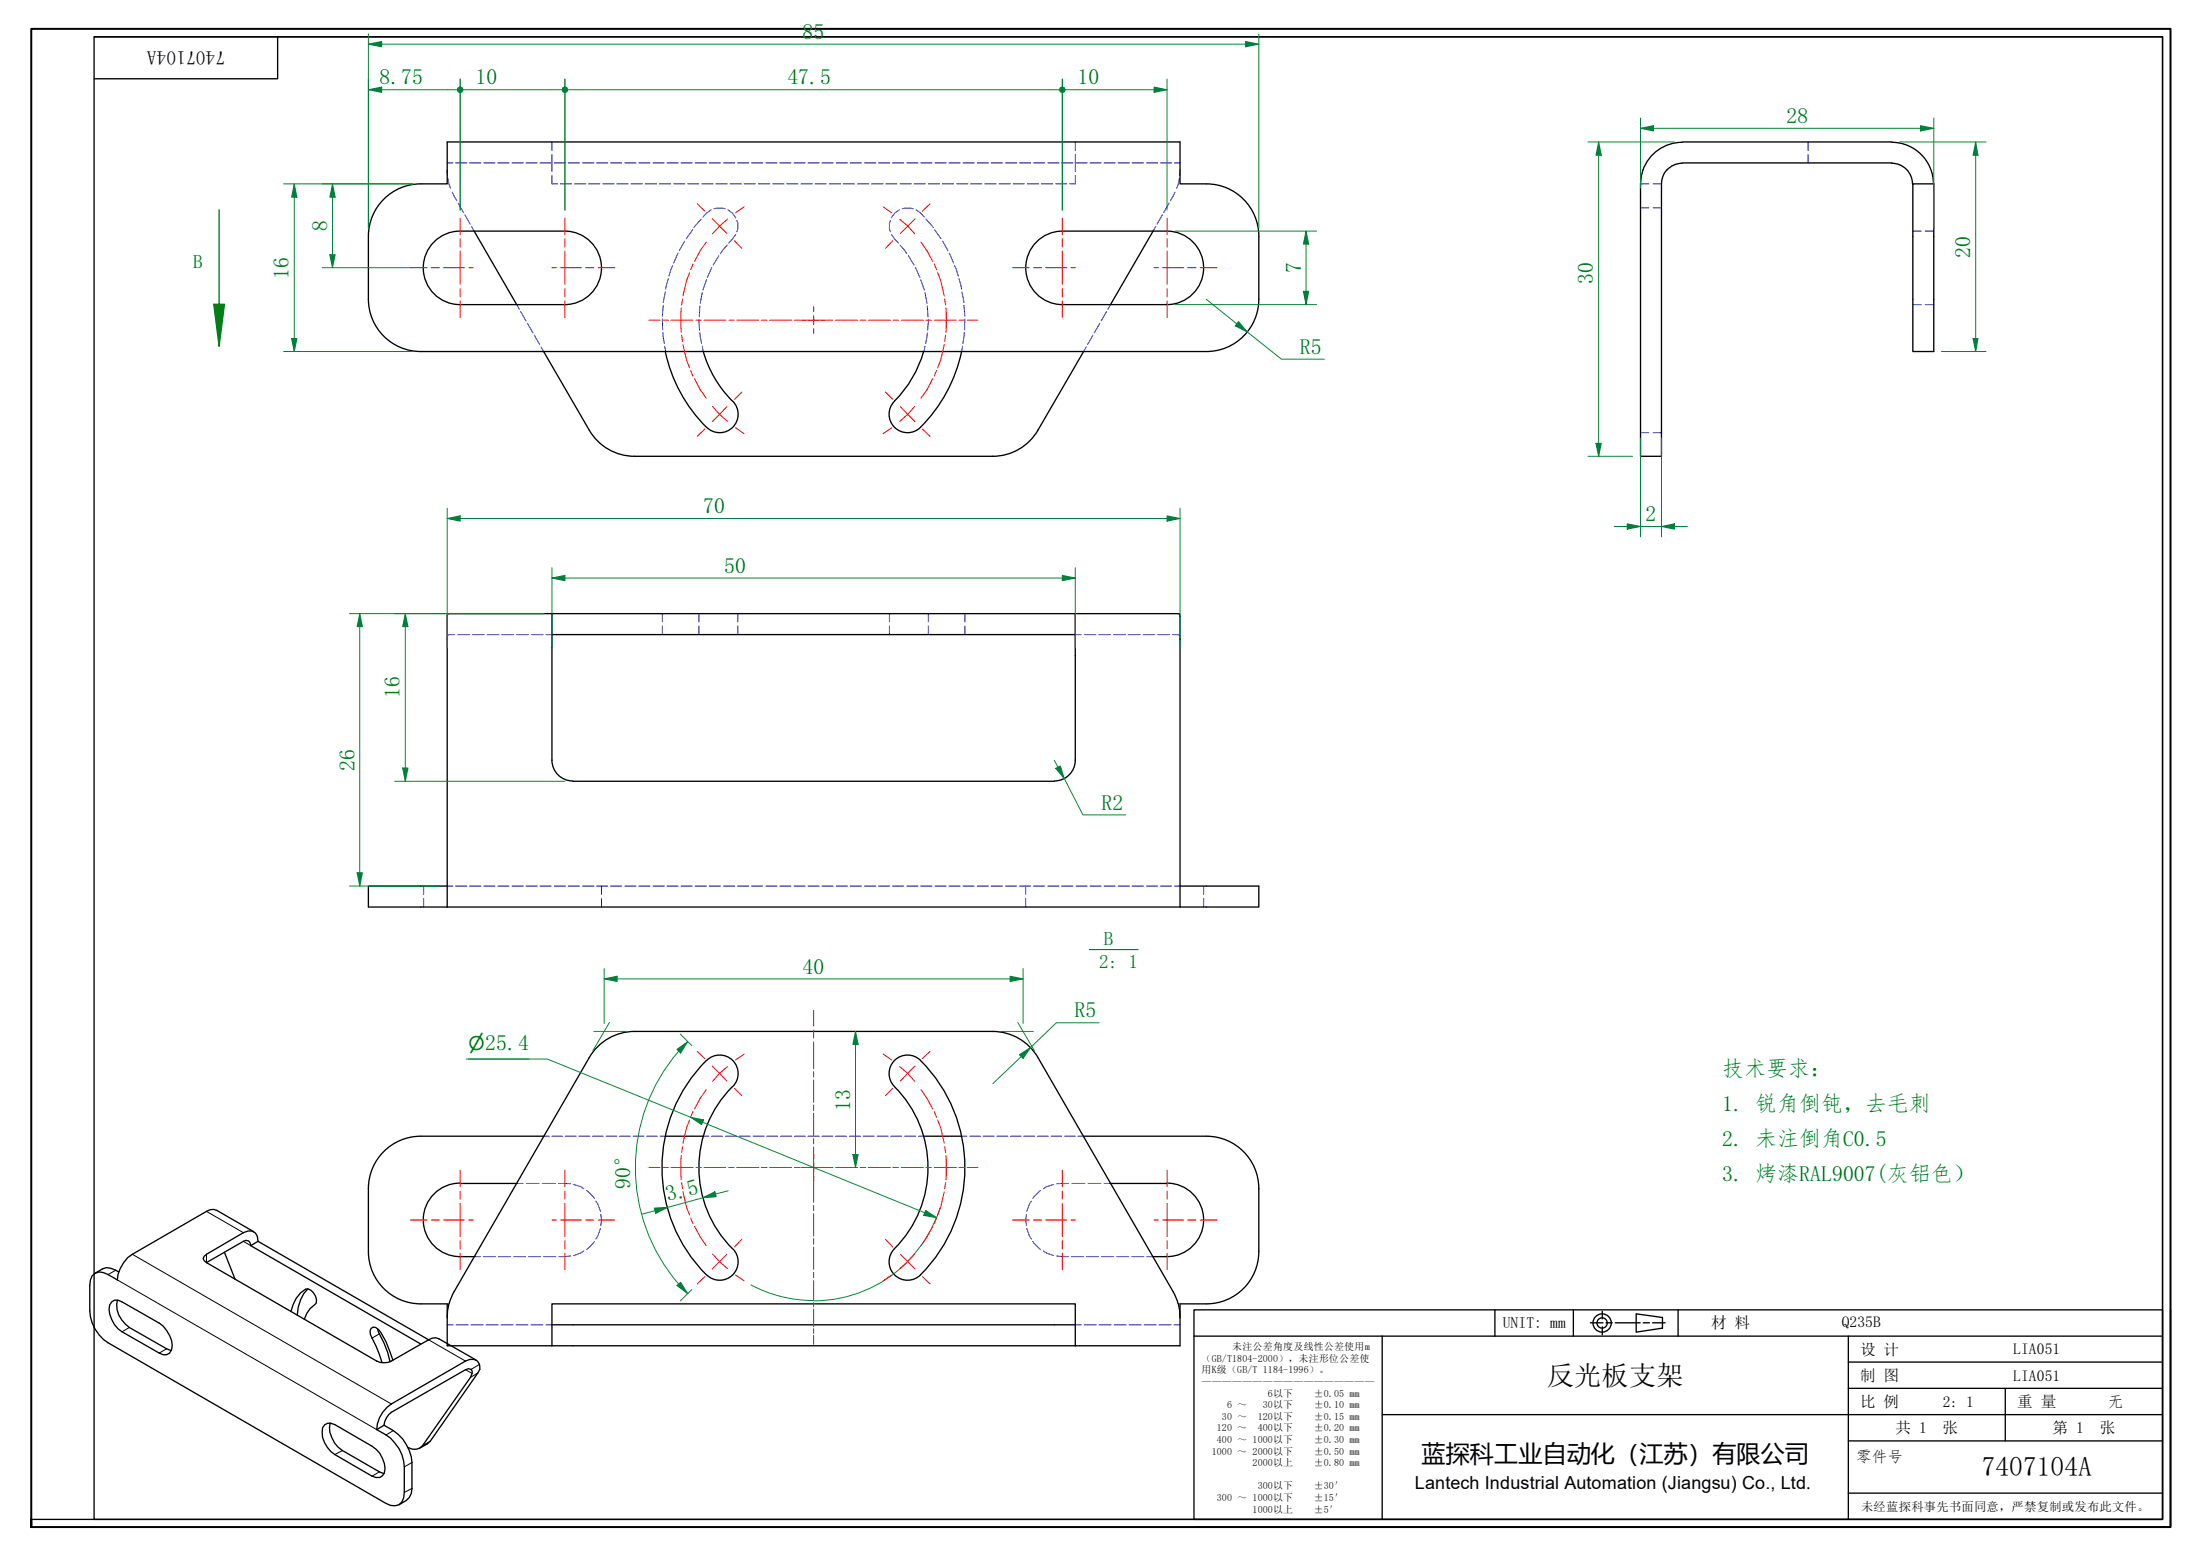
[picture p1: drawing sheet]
<svg xmlns="http://www.w3.org/2000/svg" width="420mm" height="297mm" viewBox="0 0 420 297" stroke-linecap="round" stroke-linejoin="round" font-family="sans-serif">
<g fill="none" stroke="#00f" stroke-width=".19">
<path d="M85.4 32.4l.1 1.1M85.4 31.1h1.1M85.5 34.1l.5 1.8M86.4 36.7l.8 1.6M87 31.1h2.2M87.5 38.8l1 1.8M89.7 31.1h2.1M92.4 31.1h2.2M95.1 31.1h2.1M97.8 31.1h2.1M100.5 31.1h2.1M103.1 31.1h2.2"/>
<path d="M105.4 27.1v1.7M105.4 29.5v3.3M105.4 33.5v1.6h1.1M105.9 31.1h2.1M107 35.1h2.2M108.5 31.1h2.2M109.7 35.1h2.2M111.3 31.1h2.1M112.4 35.1h2.2M113.9 31.1h2.2M115.1 35.1h2.2M116.6 31.1h2.1"/>
<path d="M117.8 35.1h2.2M119.3 31.1h2.2M120.5 35.1h2.2M122 31.1h2.1M123.2 35.1h2.2M124.7 31.1h2.2M125.9 35.1h2.2M127.4 31.1h2.1M128.7 35.1h2.1M130 31.1h2.2M131.3 35.1h2.2M132.8 31.1h2.1"/>
<path d="M134 35.1h2.2M135.4 31.1h2.2M136.3 39.9l.6-.2 1.6 .2M136.7 35.1h2.2M138.2 31.1h2.1M139.4 35.1h2.2M140.8 31.1h2.2M142.1 35.1h2.2M143.5 31.1h2.2M144.8 35.1h2.2M146.2 31.1h2.2M147.6 35.1h2.1"/>
<path d="M148.9 31.1h2.2M150.2 35.1h2.2M151.6 31.1h2.2M153 35.1h2.1M154.3 31.1h2.2M155.6 35.1h2.2M157 31.1h2.1M158.4 35.1h2.1M159.7 31.1h2.2M161 35.1h2.2M162.4 31.1h2.1M163.8 35.1h2.1"/>
<path d="M165.1 31.1h2.2M166.4 35.1h2.3M167.8 31.1h2.1M169.2 35.1h2.1M170.4 31.1h2.2M171.9 35.1h2.2M172.3 39.9l.5-.2 1.6 .2M173.2 31.1h2.1M174.6 35.1h2.1M175.8 31.1h2.2M177.3 35.1h2.2M178.6 31.1h2.1"/>
<path d="M180 35.1h2.1M181.2 31.1h2.2M182.7 35.1h2.1M183.9 31.1h2.2M185.4 35.1h2.1M186.6 31.1h2.2M188.1 35.1h2.1M189.3 31.1h2.2M190.8 35.1h2.2M192 31.1h2.2M193.5 35.1h2.1M194.7 31.1h2.1"/>
<path d="M196.2 35.1h2.2M197.4 31.1h2.1M198.9 35.1h2.1M200.1 31.1h2.1M201.6 35.1h2.2M202.8 31.1h2.1M205.4 27.1v1.7M205.4 29.5v3.3M205.4 33.5v1.6h-1.1M205.5 31.1h2.1M208.2 31.1h2.1M210.8 31.1h2.2"/>
<path d="M213.6 31.1h2.1M216.2 31.1h2.2M218.9 31.1h2.2M221.6 31.1h2.2M223.3 38.8l-1.1 1.8M224.3 31.1h1.1M224.4 36.7l-.9 1.6M225.2 34.1l-.5 1.8M225.4 32.4l-.1 1.1M313.3 35.1h1.6M313.3 39.7h1.6M315.7 35.1h1.6"/>
<path d="M315.7 39.7h1.6M345.3 27.1v1.7M345.3 29.5v1.6M88.8 41l1 1.8M90 43.2l.6 .9M98.7 58.2l.5 .8M99.4 59.5l1.1 1.8M126.7 58.3l-.2 2.1M127.1 55.7l-.4 2.1M127.6 53.2l-.5 2M128.5 50.7l-.7 2M129.5 48.3l-.8 1.9"/>
<path d="M130.7 46l-1 1.9M132.3 43.9l-1.2 1.7M133.7 58.4l-.2 2.1M133.9 41.8l-1.4 1.6M134.1 55.9l-.4 2M134.9 53.4l-.7 2M135.8 40.1l-.9 .6-.7 .8M136 51l-.9 1.9M137.3 48.8l-1.1 1.8M138.9 46.8l-1.3 1.6M139 40.1l.9 .6 .6 .9M140.5 44.8l-1.3 1.6"/>
<path d="M140.7 42.1l.2 .5v1.1l-.2 .5M170.1 42.1l-.2 .5v1.1l.2 .5M170.2 44.8l1.4 1.6M171.8 40.1l-.9 .6-.7 .9M171.9 46.8l1.3 1.6M173.5 48.8l1.1 1.8M174.8 51l.9 1.9M174.9 40.1l.9 .6 .7 .8M175.8 53.4l.7 2M176.7 55.9l.3 2M176.8 41.8l1.4 1.6M177.1 58.4l.1 2.1"/>
<path d="M178.5 43.9l1.2 1.7M180 46l1 1.9M181.3 48.3l.8 1.9M182.3 50.7l.7 2M183.1 53.2l.5 2M183.7 55.7l.4 2.1M184.1 58.3l.2 2.1M211.3 59.5l-1 1.8M212.1 58.2l-.5 .8M220.7 43.2l-.5 .9M222 41l-1 1.8M365.3 44.1h1.6"/>
<path d="M365.3 58.2h1.6M367.7 44.1h1.6M367.7 58.2h1.6M100.7 61.7l1.1 1.8M102 64l1.1 1.8M103.3 66.2l.5 .9M126.5 60.9l.1 2.1M126.6 63.5l.3 2.1M126.9 66.1l.2 1M133.5 61l.1 2M133.7 63.5l.3 2.1M134.1 66.1l.2 1"/>
<path d="M176.7 66.1l-.2 1M177.1 63.5l-.3 2.1M177.3 61l-.1 2M183.8 66.1l-.2 1M184.1 63.5l-.2 2.1M184.3 60.9l-.1 2.1M207.5 66.2l-.6 .9M208.7 64l-1 1.8M210.1 61.7l-1.1 1.8M313.3 82.6h1.6M315.7 82.6h1.6M126.5 117.1v1.6"/>
<path d="M126.5 119.5v1.6M133.5 117.1v1.6M133.5 119.5v1.6M140.9 117.1v1.6M140.9 119.5v1.6M169.9 117.1v1.6M169.9 119.5v1.6M177.3 117.1v1.6M177.3 119.5v1.6M184.3 117.1v1.6M184.3 119.5v1.6M85.4 121.8v.4"/>
<path d="M86.9 121.1h-1.2l-.2 .3M87.4 121.1h2.3M90.2 121.1h2.3M93 121.1h2.3M95.8 121.1h2.3M98.7 121.1h2.2M101.5 121.1h2.2M104.3 121.1h1.1M205.4 121.1h1.1M207.1 121.1h2.2M209.9 121.1h2.2M212.7 121.1h2.2"/>
<path d="M215.5 121.1h2.2M218.3 121.1h2.2M221.1 121.1h2.2M223.9 121.1h1.1l.3 .3M225.4 121.8v.4M80.9 169.1v1.6M80.9 171.5v1.7M85.4 169.1h1.1M87 169.1h2.2M89.7 169.1h2.1M92.4 169.1h2.2M95.1 169.1h2.1"/>
<path d="M97.8 169.1h2.1M100.5 169.1h2.1M103.1 169.1h2.2M105.9 169.1h2.1M108.5 169.1h2.2M111.3 169.1h2.1M113.9 169.1h2.2M114.9 169.1v1.6M114.9 171.5v1.7M116.6 169.1h2.1M119.3 169.1h2.2M122 169.1h2.1"/>
<path d="M124.7 169.1h2.2M127.4 169.1h2.1M130 169.1h2.2M132.8 169.1h2.1M135.4 169.1h2.2M138.2 169.1h2.1M140.8 169.1h2.2M143.5 169.1h2.2M146.2 169.1h2.2M148.9 169.1h2.2M151.6 169.1h2.2M154.3 169.1h2.2"/>
<path d="M157 169.1h2.1M159.7 169.1h2.2M162.4 169.1h2.1M165.1 169.1h2.2M167.8 169.1h2.1M170.4 169.1h2.2M173.2 169.1h2.1M175.8 169.1h2.2M178.6 169.1h2.1M181.2 169.1h2.2M183.9 169.1h2.2M186.6 169.1h2.2"/>
<path d="M189.3 169.1h2.2M192 169.1h2.2M194.7 169.1h2.1M195.9 169.1v1.6M195.9 171.5v1.7M197.4 169.1h2.1M200.1 169.1h2.1M202.8 169.1h2.1M205.5 169.1h2.1M208.2 169.1h2.1M210.8 169.1h2.2M213.6 169.1h2.1"/>
<path d="M216.2 169.1h2.2M218.9 169.1h2.2M221.6 169.1h2.2M224.3 169.1h1.1M229.9 169.1v1.6M229.9 171.5v1.7M103.8 216.9h1.1M105.4 216.9h2M107.9 216.9h2.1M110.6 216.9h2M113.2 216.9h2M115.8 216.9h2"/>
<path d="M118.3 216.9h2.1M120.9 216.9h2.1M123.5 216.9h2M126 216.9h1.1M134.3 216.9h1.1M135.9 216.9h2.1M138.6 216.9h2.1M141.2 216.9h2.1M143.8 216.9h2.1M146.4 216.9h2.1M149 216.9h2.2M151.7 216.9h2.1"/>
<path d="M154.3 216.9h2.2M157 216.9h2.1M159.6 216.9h2.1M162.2 216.9h2.1M164.8 216.9h2.1M167.5 216.9h2.1M170.1 216.9h2.1M172.8 216.9h2.1M175.4 216.9h1.1M183.6 216.9h1.1M185.2 216.9h2.1M187.8 216.9h2.1"/>
<path d="M190.4 216.9h2.1M193 216.9h2M195.5 216.9h2.1M198.1 216.9h2.1M200.7 216.9h2.1M203.3 216.9h2.1M205.9 216.9h1M90.6 239.9h1.2M92.3 239.9h2.3M95.2 239.9h2.3M98.1 239.9h2.3M98.7 225.9h1.2"/>
<path d="M100.5 225.9h2.4M101 239.9h2.3M103.6 225.9h2.4M103.8 239.9h2.4M106.7 225.9l2.3 .1M109 239.8l-2.3 .1M109.5 226.1l1.4 .5 .6 .3M111.5 238.8l-.6 .4-1.4 .5M112 227.3l1.5 1.5M113.5 237l-1.5 1.6M113.8 229.3l.4 .6 .5 1.4M114.7 234.5l-.5 1.5-.4 .5"/>
<path d="M114.7 231.8l.2 1.1-.2 1.1M196 231.8l-.1 1.1 .1 1.1M196.1 234.5l.5 1.5 .4 .5M197 229.3l-.4 .6-.5 1.4M197.2 237l1.6 1.6M198.8 227.3l-1.6 1.5M199.3 238.8l.5 .4 1.4 .5M201.2 226.1l-1.4 .5-.5 .3M201.8 239.8l2.2 .1M204.1 225.9l-2.3 .1M204.6 239.9h2.3M204.7 225.9h2.5"/>
<path d="M207.5 239.9h2.3M207.8 225.9h2.4M210.4 239.9h2.3M210.9 225.9h1.2M213.3 239.9h2.3M216.2 239.9h2.2M219 239.9h1.2M85.4 252.9h1.2M87.1 252.9h2.3M90 252.9h2.3M92.8 252.9h2.3M95.7 252.9h2.3"/>
<path d="M98.6 252.9h2.2M101.4 252.9h2.3M104.3 252.9h1.1M205.4 252.9h1.1M207.1 252.9h2.3M209.9 252.9h2.3M212.8 252.9h2.3M215.6 252.9h2.3M218.5 252.9h2.3M221.4 252.9h2.2M224.2 252.9h1.2"/>
</g>
<g fill="none" stroke="#000" stroke-width=".25">
<path d="M80.4 35.1a10 10 0 0 0-10 10v12M80.4 35.1h5v-8h140v8h5M230.4 35.1a10 10 0 0 1 10 10v12M313.8 32.4l-.5 2.7v52h4v-52a4 4 0 0 1 1-2.7M321.3 27.2a8 8 0 0 0-7.5 5.3M321.3 31.2a4 4 0 0 0-3 1.3M321.3 27.1h40M321.3 31.1h40M361.3 31.2a4 4 0 0 1 4 3.9M361.3 27.2a8 8 0 0 1 8 7.9M365.3 35.1h4v32h-4zM70.4 57.1a10 10 0 0 0 10 10"/>
<path d="M87.9 44.1a7 7 0 0 0-7.1 7 7 7 0 0 0 7.1 7.1M87.9 58.2h20M87.9 44.1h20M90.6 44.1l8.1 14.1M107.9 44.1a7 7 0 0 1 7 7 7 7 0 0 1-7 7.1M202.9 44.1h20a7 7 0 0 1 7 7 7 7 0 0 1-7 7.1h-20M202.9 44.1a7 7 0 0 0-7 7 7 7 0 0 0 7 7.1M220.2 44.1l-8.1 14.1M240.4 57.1a10 10 0 0 1-10 10M80.4 67.1h150M103.8 67.1l8.7 15M127.1 67.1a28.9 28.9 0 0 0 7.8 14.5"/>
<path d="M134.3 67.1a21.9 21.9 0 0 0 5.6 9.5M139.9 76.6a3.5 3.5 0 0 1 0 5 3.5 3.5 0 0 1-4.9 0M176.4 67.1a23.3 23.3 0 0 1-6 10 3.5 3.5 0 0 0 .7 4.7 3.5 3.5 0 0 0 4.7-.2 29.1 29.1 0 0 0 7.8-14.5M206.9 67.1l-8.7 15M112.5 82.1a10 10 0 0 0 8.7 5h68.4a10 10 0 0 0 8.6-5M105.4 117.1h100v28M105.4 117.1v28M105.4 117.1l-19.9 .1-.1 56M205.4 117.1l19.9 .1 .1 56h15v-4.1h-15M105.4 121.1h100M105.4 145.1a4 4 0 0 0 4 4M109.4 149.1h92"/>
<path d="M205.4 145.1a4 4 0 0 1-4 4M85.4 169.1h-15v4.1h155M80.4 216.9a10 10 0 0 0-10 10v12M80.4 216.9h23.4M127.1 216.9h7.2M134.9 202.5a28.9 28.9 0 0 0 0 40.9M135 202.4a3.5 3.5 0 0 1 4.9 0 3.5 3.5 0 0 1 0 5M139.9 207.4a21.9 21.9 0 0 0 0 31M170.8 207.4a3.5 3.5 0 0 1 0-5 3.5 3.5 0 0 1 5 0 28.9 28.9 0 0 1-.5 41.4 3.5 3.5 0 0 1-4.7-.7 3.5 3.5 0 0 1 .2-4.7 21.9 21.9 0 0 0 0-31M176.5 216.9h7.1M206.9 216.9h23.5M230.4 216.9a10 10 0 0 1 10 10v12"/>
<path d="M42.9 239.1l2 5.1M47.9 237.8l-.1-.6-.3-.3-.5-.1-.5 .2-7.1 4M47.9 237.8l32.5 18.8M48.5 235.1l-7.1-4-.6-.2h-.7l-14.8 8.5a6.4 6.4 0 0 0-2.9 4.9l-1.8-1a2.13 2.13 0 0 0-2.4-.2 2.13 2.13 0 0 0-1.1 2.2v4.9a7.6 7.6 0 0 0 3.5 6.1l53.1 30.7a2.1 2.1 0 0 0 3.4-1.1l.1-1v-4.9a8 8 0 0 0-5.3-7.1M49.3 237l-.2-1a1.66 1.66 0 0 0-2.6-.7l-7.1 4.1-.4 .4-.2 .5 .2 .4 .4 .3M49.3 237l32.6 18.8M49.3 237l-1.4 .8M70.4 238.9a10 10 0 0 0 10 10M87.9 225.9a7 7 0 0 0-7.1 7 7 7 0 0 0 7.1 7M87.9 225.9h10.8M87.9 239.9h2.7M139.9 238.4a3.5 3.5 0 0 1 0 5 3.5 3.5 0 0 1-4.9 0"/>
<path d="M212.1 225.9h10.8M222.9 225.9a7 7 0 0 1 7 7 7 7 0 0 1-7 7h-2.7M240.4 238.9a10 10 0 0 1-10 10M21.3 248.5l.5-.3h.7l.8 .3 7.1 4.1a5.3 5.3 0 0 1 2.4 5.1 1.44 1.44 0 0 1-2.4 .6l-7.1-4.1a5.3 5.3 0 0 1-2.3-5.1zM22.4 248.2a5 5 0 0 0 2.3 5.2l7.1 4.1 .9 .3M22.7 242.8a3.4 3.4 0 0 0-4.5 .3M39.4 241l32.5 18.8a3.2 3.2 0 0 0 2.8 0l7.2-4M55.6 250.4a6.2 6.2 0 0 1 2.8-4.3 1.75 1.75 0 0 1 1.9 1.3l.2 .7-.1 .7a5.7 5.7 0 0 0-2.3 3.1M58.8 246a7.4 7.4 0 0 0-2 5.1M72.1 253.7l.1 .4a20.6 20.6 0 0 1 2.3 5.9M75.1 259.7a17.1 17.1 0 0 0-2.8-5.8l-.5-.5h-.6l-.3 .2-.2 .4v.7a27.4 27.4 0 0 1 2.3 5.4M80.4 248.9h5v8h120"/>
<path d="M81.9 255.8l.6-.4h.7l.6 .2 7.1 4M85.7 248.9l-.3 2.7M85.8 248.9l.9-2.3 25.8-44.7a10 10 0 0 1 8.7-5h68.4a10 10 0 0 1 8.6 5l25.8 44.6 1 2.4M105.4 256.9v-8h100v8M105.4 252.9h100M225 248.9l.4 2.7M230.4 248.9h-5v8h-20M62 272l.5-.3h.7l.7 .3 7.2 4.1a5.1 5.1 0 0 1 2.3 5.1 1.49 1.49 0 0 1-2.3 .6l-7.2-4.1a5.1 5.1 0 0 1-2.3-5.1zM63.1 271.6a5.3 5.3 0 0 0 2.3 5.3l7.1 4.1 .8 .3M71.9 272.9a6.1 6.1 0 0 1 2.8-4.9l14.2-8.2a1.64 1.64 0 0 1 1.7-.3 1.64 1.64 0 0 1 1 1.4v.5l-.4 .7-9 13-.6 .5-1.5 .9M73.3 272.1a3.5 3.5 0 0 1 1.4-2.5l14.2-8.1 .6-.2 .5 .1 .2 .3v.5l-.3 .7-9.2 13.1a2.09 2.09 0 0 1-2.8 .3M73.3 272.1a8.3 8.3 0 0 1 5.4 7.1v4.9a3.2 3.2 0 0 1-2.5 3.2"/>
<path d="M73.3 272.1l-1.4 .8"/>
</g>
<g fill="none" stroke="#000" stroke-width=".19">
<path d="M25.3 239.4l49.4 28.6M39.4 239.4v1.6M39.4 231.3l7.1 4M46.5 237l1.4 .8M22.1 242.5l-1.5 .8M22.4 244.3l49.5 28.6M24.7 253.4l-1.4 .8M31.8 257.5l-1.4 .8M72.5 254.6l-1.4 .8M81.9 255.8l7 4M65.4 276.9l-1.5 .8M75.1 273.1l-1.4 .8"/>
<path d="M78.7 279.2l-1.5 .8M82.2 275.1l-1.5 .9M88.9 261.5l1.3 .7M91.2 262.1l-1.3 .8M91.6 260.5l-1.6 .9M72.5 281l-1.4 .8M78.7 284.1l-1.5 .8"/>
</g>
<path d="M208 181.3h9.4" fill="none" stroke="#008000" stroke-width=".19"/>
<path d="M41.8 58.1v8" fill="none" stroke="#008000" stroke-width=".25"/>
<path d="M40.8 58.1h2.1l-1.1 8z" fill="#008000"/>
<path d="M40.8 58.1h2.1l-1.1 8zM41.8 40.1v18" fill="none" stroke="#008000" stroke-width=".25"/>
<path d="M6 291.5v-1.4v1.4M6 290.1v-284.6h408.5v286h-408.5" fill="none" stroke="#000" stroke-width=".38"/>
<path d="M18 7h395v283.1h-395zM18 7h395M53 7v8h-35M413 7v283.1h-407" fill="none" stroke="#000" stroke-width=".25"/>
<g fill="none" stroke="#000" stroke-width=".25">
<path d="M228 250h185v40.1h-185zM228 255.1h185M264 255.1v35M285.5 250v5.1M300.5 250v5.1M303.7 252.5h2.4M306 250.3v1.5M306 253.3v1.5M306.7 252.5h1.2M308.5 252.5h4.7M312.5 250.8l5 .7v2l-5 .8zM313.8 252.5h1.2"/>
<path d="M315.6 252.5h2.4M320.5 250v5.1M353 255.1v35M414.5 250v41.5h-186.5M264 270.1h149M353 275.1h60M353 265h60M353 260h60M383 265v10.1M353 285h60"/>
<circle cx="306" cy="252.6" r="1.75"/>
<circle cx="306" cy="252.6" r=".98"/>
</g>
<g fill="none" stroke="#f00" stroke-width=".19">
<path d="M78.4 51.1h3.1M82.4 51.1h1.5M84.7 51.1h4M87.9 41.6v3.2M87.9 45.6v1.6M87.9 47.9v6.4M87.9 55.1v1.6M87.9 57.5v3.1M89.5 51.1h.9M105.4 51.1h.8M107.1 51.1h4M107.9 41.6v3.2"/>
<path d="M107.9 45.6v1.6M107.9 47.9v6.4M107.9 55.1v1.6M107.9 57.5v3.1M111.8 51.1h1.6M114.2 51.1h3.2M193.4 51.1h3.1M197.4 51.1h1.5M199.7 51.1h4M202.9 41.6v3.2M202.9 45.6v1.6M202.9 47.9v6.4"/>
<path d="M202.9 55.1v1.6M202.9 57.5v3.1M204.5 51.1h.9M220.4 51.1h.8M222.1 51.1h4M222.9 41.6v3.2M222.9 45.6v1.6M222.9 47.9v6.4M222.9 55.1v1.6M222.9 57.5v3.1M226.8 51.1h1.6M229.2 51.1h3.2"/>
<path d="M78.4 232.9h3.1M82.4 232.9h1.5M84.7 232.9h4M87.9 223.4v3.2M87.9 227.4v1.5M87.9 229.7v6.4M87.9 236.8v1.6M87.9 239.3v3.1M89.5 232.9h.9M105.4 232.9h.8M107.1 232.9h4M107.9 223.4v3.2"/>
<path d="M107.9 227.4v1.5M107.9 229.7v6.4M107.9 236.8v1.6M107.9 239.3v3.1M111.8 232.9h1.6M114.2 232.9h3.2M193.4 232.9h3.1M197.4 232.9h1.5M199.7 232.9h4M202.9 223.4v3.2M202.9 227.4v1.5M202.9 229.7v6.4"/>
<path d="M202.9 236.8v1.6M202.9 239.3v3.1M204.5 232.9h.9M220.4 232.9h.8M222.1 232.9h4M222.9 223.4v3.2M222.9 227.4v1.5M222.9 229.7v6.4M222.9 236.8v1.6M222.9 239.3v3.1M226.8 232.9h1.6M229.2 232.9h3.2"/>
</g>
<path d="M70.4 17.1h2.5" fill="none" stroke="#00803f" stroke-width=".19"/>
<path d="M70.4 17.1l2.5-.5v1z" fill="#00803f"/>
<path d="M70.4 17.1l2.5-.5v1zM85.4 17.1h1.8" fill="none" stroke="#00803f" stroke-width=".19"/>
<circle cx="87.9" cy="17.1" r=".63" fill="#00803f"/>
<path d="M70.4 15.1v28.5M72.9 17.1h12.5M87.9 15.1v25M88.5 17.1h1.9" fill="none" stroke="#00803f" stroke-width=".19"/>
<circle cx="87.9" cy="17.1" r=".63" fill="#00803f"/>
<path d="M105.4 17.1h1.9" fill="none" stroke="#00803f" stroke-width=".19"/>
<circle cx="107.9" cy="17.1" r=".63" fill="#00803f"/>
<path d="M87.9 15.1v25M90.4 17.1h15M107.9 15.1v25M108.5 17.1h1.9" fill="none" stroke="#00803f" stroke-width=".19"/>
<circle cx="107.9" cy="17.1" r=".63" fill="#00803f"/>
<path d="M200.4 17.1h1.8" fill="none" stroke="#00803f" stroke-width=".19"/>
<circle cx="202.9" cy="17.1" r=".63" fill="#00803f"/>
<path d="M107.9 15.1v25M110.4 17.1h90M202.9 15.1v25M203.5 17.1h1.9" fill="none" stroke="#00803f" stroke-width=".19"/>
<circle cx="202.9" cy="17.1" r=".63" fill="#00803f"/>
<path d="M220.4 17.1h2.5" fill="none" stroke="#00803f" stroke-width=".19"/>
<path d="M220.4 16.6l2.5 .5-2.5 .5z" fill="#00803f"/>
<path d="M70.4 8.4h2.5M202.9 15.1v25M205.4 17.1h15M220.4 16.6l2.5 .5-2.5 .5zM222.9 15.1v25" fill="none" stroke="#00803f" stroke-width=".19"/>
<path d="M70.4 8.4l2.5-.5v1z" fill="#00803f"/>
<path d="M70.4 8.4l2.5-.5v1zM237.9 8.4h2.5" fill="none" stroke="#00803f" stroke-width=".19"/>
<path d="M237.9 7.9l2.5 .5-2.5 .5z" fill="#00803f"/>
<path d="M70.4 6.5v37.1M72.9 8.4h165M237.9 7.9l2.5 .5-2.5 .5zM240.4 6.5v37.1M305.3 27.1v2.5" fill="none" stroke="#00803f" stroke-width=".19"/>
<path d="M305.3 27.1l.5 2.5h-1z" fill="#00803f"/>
<path d="M305.3 27.1l.5 2.5h-1zM305.3 84.6v2.5" fill="none" stroke="#00803f" stroke-width=".19"/>
<path d="M304.8 84.6h1l-.5 2.5z" fill="#00803f"/>
<path d="M303.3 27.1h16.5M305.3 29.6v55M313.3 24.5h2.5M303.3 87.1h8.5M304.8 84.6h1l-.5 2.5z" fill="none" stroke="#00803f" stroke-width=".19"/>
<path d="M313.3 24.5l2.5-.5v1z" fill="#00803f"/>
<path d="M313.3 24.5l2.5-.5v1zM366.8 24.5h2.5" fill="none" stroke="#00803f" stroke-width=".19"/>
<path d="M366.8 24l2.5 .5-2.5 .5z" fill="#00803f"/>
<path d="M313.3 22.5v13.4M315.8 24.5h51M366.8 24l2.5 .5-2.5 .5zM369.3 22.5v21.1M377.3 27.1v2.5" fill="none" stroke="#00803f" stroke-width=".19"/>
<path d="M377.3 27.1l.5 2.5h-1z" fill="#00803f"/>
<path d="M377.3 27.1l.5 2.5h-1zM377.3 64.6v2.5" fill="none" stroke="#00803f" stroke-width=".19"/>
<path d="M376.8 64.6h1l-.5 2.5z" fill="#00803f"/>
<path d="M362.8 27.1h16.5M377.3 29.6v35M370.8 67.1h8.5M376.8 64.6h1l-.5 2.5zM310.8 100.5h2.5" fill="none" stroke="#00803f" stroke-width=".19"/>
<path d="M310.8 100l2.5 .5-2.5 .5z" fill="#00803f"/>
<path d="M310.8 100l2.5 .5-2.5 .5zM317.3 100.5h2.5" fill="none" stroke="#00803f" stroke-width=".19"/>
<path d="M317.3 100.5l2.5-.5v1z" fill="#00803f"/>
<path d="M236.2 61.8l2 1.6M313.3 83.6v18.9M317.3 83.6v18.9M308.3 100.5h2.5M313.3 100.5h4M317.3 100.5l2.5-.5v1zM319.8 100.5h2.5" fill="none" stroke="#00803f" stroke-width=".19"/>
<path d="M236.5 61.4l1.7 2-2.3-1.2z" fill="#00803f"/>
<path d="M230.4 57.1l5.8 4.7M249.4 44.1v2.5M236.5 61.4l1.7 2-2.3-1.2zM238.2 63.4l6.5 5.2h8.2" fill="none" stroke="#00803f" stroke-width=".19"/>
<path d="M249.4 44.1l.5 2.5h-1z" fill="#00803f"/>
<path d="M249.4 44.1l.5 2.5h-1zM249.4 55.6v2.6" fill="none" stroke="#00803f" stroke-width=".19"/>
<path d="M248.9 55.6h1l-.5 2.6z" fill="#00803f"/>
<path d="M63.5 35.1v2.5M224.4 58.2h27.1M224.4 44.1h27.1M248.9 55.6h1l-.5 2.6zM249.4 46.6v9" fill="none" stroke="#00803f" stroke-width=".19"/>
<path d="M63.5 35.1l.5 2.5h-1z" fill="#00803f"/>
<path d="M63.5 35.1l.5 2.5h-1zM63.5 48.6v2.5" fill="none" stroke="#00803f" stroke-width=".19"/>
<path d="M63 48.6h1l-.5 2.5z" fill="#00803f"/>
<path d="M61.5 35.1h17.4M63.5 37.6v11M61.5 51.1h16.9M63 48.6h1l-.5 2.5zM85.4 99h2.5" fill="none" stroke="#00803f" stroke-width=".19"/>
<path d="M85.4 99l2.5-.5v1z" fill="#00803f"/>
<path d="M85.4 99l2.5-.5v1zM222.9 99h2.5" fill="none" stroke="#00803f" stroke-width=".19"/>
<path d="M222.9 98.5l2.5 .5-2.5 .5z" fill="#00803f"/>
<path d="M85.4 97v26.6M87.9 99h135M222.9 98.5l2.5 .5-2.5 .5zM225.4 97v26.6M77.4 117.1v2.5" fill="none" stroke="#00803f" stroke-width=".19"/>
<path d="M77.4 117.1l.5 2.5h-1z" fill="#00803f"/>
<path d="M77.4 117.1l.5 2.5h-1zM77.4 146.6v2.5" fill="none" stroke="#00803f" stroke-width=".19"/>
<path d="M76.9 146.6h1l-.5 2.5z" fill="#00803f"/>
<path d="M75.4 117.1h28.5M77.4 119.6v27M105.4 110.3h2.5M75.4 149.1h32.5M76.9 146.6h1l-.5 2.5z" fill="none" stroke="#00803f" stroke-width=".19"/>
<path d="M105.4 110.3l2.5-.5v1.1z" fill="#00803f"/>
<path d="M105.4 110.3l2.5-.5v1.1zM202.9 110.3h2.5" fill="none" stroke="#00803f" stroke-width=".19"/>
<path d="M202.9 109.8l2.5 .5-2.5 .6z" fill="#00803f"/>
<path d="M105.4 108.4v15.2M107.9 110.3h95M202.9 109.8l2.5 .5-2.5 .6zM205.4 108.4v15.2M115.4 186.9h2.5" fill="none" stroke="#00803f" stroke-width=".19"/>
<path d="M115.4 186.9l2.5-.5v1z" fill="#00803f"/>
<path d="M115.4 186.9l2.5-.5v1zM192.9 186.9h2.5" fill="none" stroke="#00803f" stroke-width=".19"/>
<path d="M192.9 186.4l2.5 .5-2.5 .5z" fill="#00803f"/>
<path d="M56.2 35.1v2.5M113.4 196.9h6.2M115.4 184.9v10.5M116.4 195.2l-3.2 5.4M117.9 186.9h75M191.1 196.9h6.3M192.9 186.4l2.5 .5-2.5 .5zM194.4 195.2l3.1 5.4M195.4 184.9v10.5" fill="none" stroke="#00803f" stroke-width=".19"/>
<path d="M56.2 35.1l.5 2.5h-1z" fill="#00803f"/>
<path d="M56.2 35.1l.5 2.5h-1zM56.2 64.6v2.5" fill="none" stroke="#00803f" stroke-width=".19"/>
<path d="M55.7 64.6h1l-.5 2.5z" fill="#00803f"/>
<path d="M54.2 35.1h24.7M56.2 37.6v27M54.2 67.1h24.7M55.7 64.6h1l-.5 2.5zM202.1 146.5l1.2 2.1" fill="none" stroke="#00803f" stroke-width=".19"/>
<g fill="none" stroke="#f00" stroke-width=".19">
<path d="M155.4 192.9v3M155.4 196.6v1.6M155.4 198.9v5.1M155.4 204.6v1M155.4 206.2v4.2M155.4 210.9v1.1M155.4 212.5v4.3M155.4 217.3v1.1M155.4 218.9v4.3M155.4 223.7v1.1M155.4 225.3v4.2M155.4 230.1v1"/>
<path d="M155.4 231.7v4.3M155.4 236.5v1M155.4 238v4.3M155.4 242.9v1M155.4 244.5v3.8M155.4 248.7v.8M155.4 249.9v3.4M155.4 253.7v.9M155.4 254.9v1.8"/>
</g>
<path d="M201.6 146.7l.9-.5 .8 2.4z" fill="#00803f"/>
<path d="M68.7 117.1v2.5M201.4 145.1l.7 1.4M201.6 146.7l.9-.5 .8 2.4zM203.3 148.6l3.5 7h8.2" fill="none" stroke="#00803f" stroke-width=".19"/>
<path d="M68.7 117.1l.5 2.5h-1z" fill="#00803f"/>
<path d="M68.7 117.1l.5 2.5h-1zM68.7 166.6v2.5" fill="none" stroke="#00803f" stroke-width=".19"/>
<path d="M68.2 166.6h1l-.5 2.5z" fill="#00803f"/>
<path d="M66.7 117.1h37.2M68.7 119.6v47M66.7 169.1h17.2M68.2 166.6h1l-.5 2.5zM196.8 199.9l-1.8 1.8" fill="none" stroke="#00803f" stroke-width=".19"/>
<path d="M194.7 201.3l2.1-1.4-1.4 2.1z" fill="#00803f"/>
<path d="M209.9 195.2h-8.2l-4.9 4.7M89.5 202.2h11.5M131.9 213.3l2.3 .9M194.7 201.3l2.1-1.4-1.4 2.1zM195 201.7l-5.4 5.2" fill="none" stroke="#00803f" stroke-width=".19"/>
<g fill="none" stroke="#f00" stroke-width=".19">
<path d="M133.2 200.7l1.4 1.4M136 203.5l2.8 2.9M140.3 207.8l1.4 1.4M124 222.9h2M126.6 222.9h1M128.1 222.9h4.2M132.9 222.9h1M134.4 222.9h4.2M138.8 239.4l-2.8 2.8M139.2 222.9h1M140.7 222.9h4.2M141.7 236.6l-1.4 1.4"/>
<path d="M145.4 222.9h1.1M147 222.9h4.2M151.7 222.9h1.1M152.9 222.9h5M155.4 220.4v.8M155.4 222v1.7M155.4 224.6v.8M158 222.9h1.1M159.6 222.9h4.2M164.3 222.9h1.1M165.9 222.9h4.2M170.6 222.9h1"/>
<path d="M172.1 222.9h4.2M176.8 222.9h1.1M178.4 222.9h4.2M183.1 222.9h1M184.7 222.9h2.1M134.6 243.7l-1.4 1.4"/>
</g>
<g fill="none" stroke="#f00" stroke-width=".19">
<path d="M130.4 218.9l-.2 1.1M131.7 213.8l-.6 1.5-.7 2.9M132.3 212.2l-.4 1.1M134.9 208l-1.2 1.7-1 2M138.9 203.6l-1.5 1.3-1.3 1.5M142.1 201.2l-1.6 1.2M130.1 220.6v4.6M130.2 225.8l.2 1.1M130.4 227.5l.7 3 .6 1.5M131.9 232.5l.4 1.1M132.7 234.1l1 2 1.2 1.7M136.1 239.4l1.3 1.4 1.5 1.4"/>
<path d="M140.5 243.4l1.6 1.1"/>
</g>
<path d="M131.9 213.3l2.5 .5-.4 .9z" fill="#00803f"/>
<path d="M131.9 213.3l2.5 .5-.4 .9zM176.6 231.5l2.3 1" fill="none" stroke="#00803f" stroke-width=".19"/>
<path d="M176.8 231.1l2.1 1.4-2.5-.5z" fill="#00803f"/>
<path d="M89 202.2h15.5l27.4 11.1M134.2 214.2l42.4 17.3M127.5 230.5l-2.4 .6M176.8 231.1l2.1 1.4-2.5-.5zM179.5 230.6a25.4 25.4 0 0 1-6.1 10.2M143.4 245.3a25.4 25.4 0 0 0 11.9 3M173.3 241a25.4 25.4 0 0 1-17.8 7.3" fill="none" stroke="#00803f" stroke-width=".19"/>
<path d="M170.5 207.8l-1.4 1.4M174.8 203.5l-2.8 2.9M177.6 200.7l-1.5 1.4M169.1 236.6l1.4 1.4M172 239.4l2.8 2.8M176.1 243.7l1.5 1.4" fill="none" stroke="#f00" stroke-width=".19"/>
<g fill="none" stroke="#f00" stroke-width=".19">
<path d="M168.7 201.2l1.6 1.2M171.8 203.6l1.6 1.3 1.3 1.5M175.9 208l1.1 1.7 1.1 2M178.4 212.2l.5 1.1M179.1 213.8l.5 1.5 .7 2.9M180.4 218.9l.2 1.1M174.7 239.4l-1.3 1.4-1.6 1.4M178.1 234.1l-1.1 2-1.1 1.7M178.9 232.5l-.5 1.1M180.3 227.5l-.7 3-.5 1.5M180.6 225.8l-.2 1.1M180.7 220.6v4.6"/>
<path d="M170.3 243.4l-1.6 1.1"/>
</g>
<path d="M125 230.6l2.5-.1-2.3 1.1z" fill="#00803f"/>
<path d="M125 230.6l2.5-.1-2.3 1.1zM136.7 228l-2.5 .6" fill="none" stroke="#00803f" stroke-width=".19"/>
<path d="M134.2 228.6l2.3-1.1 .3 1z" fill="#00803f"/>
<path d="M131.3 198.9l-1.6 1.8M125.1 231.1l-2.4 .7M134.2 228.6l2.3-1.1 .3 1zM134.2 228.6l-6.7 1.9M139.1 227.3l-2.4 .7" fill="none" stroke="#00803f" stroke-width=".19"/>
<path d="M129.3 200.3l2-1.4-1.3 2.1z" fill="#00803f"/>
<path d="M129.3 200.3l2-1.4-1.3 2.1zM129.7 245.1l1.6 1.8" fill="none" stroke="#00803f" stroke-width=".19"/>
<path d="M129.3 245.4l.7-.6 1.3 2.1z" fill="#00803f"/>
<path d="M129.9 197.4l2.2 2.2M163.4 196.9v2.5M129.6 200.7a34 34 0 0 0 0 44.4M129.3 245.4l.7-.6 1.3 2.1zM132.1 246.2l-2.2 2.1" fill="none" stroke="#00803f" stroke-width=".19"/>
<g fill="none" stroke="#f00" stroke-width=".19">
<path d="M133.2 38.9l1.4 1.4M177.6 38.9l-1.5 1.4M136 41.8l2.8 2.8M140.3 46l1.4 1.4M155.4 58.6v.9M170.5 46l-1.4 1.4M174.8 41.8l-2.8 2.8M124 61.1h2M126.6 61.1h1M128.1 61.1h4.2M132.9 61.1h1M134.4 61.1h4.2"/>
<path d="M138.8 77.6l-2.8 2.9M139.2 61.1h1M140.7 61.1h4.2M141.7 74.9l-1.4 1.3M145.4 61.1h1.1M147 61.1h4.2M151.7 61.1h1.1M152.9 61.1h5M155.4 60.3v1.7M155.4 62.8v.8M158 61.1h1.1M159.6 61.1h4.2"/>
<path d="M164.3 61.1h1.1M165.9 61.1h4.2M169.1 74.9l1.4 1.3M170.6 61.1h1M172 77.6l2.8 2.9M172.1 61.1h4.2M176.8 61.1h1.1M178.4 61.1h4.2M183.1 61.1h1M184.7 61.1h2.1M134.6 81.9l-1.4 1.4M176.1 81.9l1.5 1.4"/>
</g>
<g fill="none" stroke="#f00" stroke-width=".19">
<path d="M142.1 39.5l-1.6 1.1M168.7 39.5l1.6 1.1M130.1 58.8v4.6M130.4 57.1l-.2 1.1M131.7 52.1l-.6 1.4-.7 3M132.3 50.4l-.4 1.1M134.9 46.2l-1.2 1.7-1 2M138.9 41.8l-1.5 1.4-1.3 1.4M171.8 41.8l1.6 1.4 1.3 1.4M175.9 46.2l1.1 1.7 1.1 2M178.4 50.4l.5 1.1M179.1 52.1l.5 1.4 .7 3"/>
<path d="M180.4 57.1l.2 1.1M180.7 58.8v4.6M130.2 64l.2 1.2M130.4 65.8l.7 3 .6 1.4M131.9 70.7l.4 1.1M132.7 72.3l1 2.1 1.2 1.6M136.1 77.6l1.3 1.5 1.5 1.3M174.7 77.6l-1.3 1.5-1.6 1.3M178.1 72.3l-1.1 2.1-1.1 1.6M178.9 70.7l-.5 1.1M180.3 65.8l-.7 3-.5 1.4M180.6 64l-.2 1.2"/>
<path d="M140.5 81.6l1.6 1.2M170.3 81.6l-1.6 1.2"/>
</g>
<path d="M163.4 196.9l.5 2.5h-1z" fill="#00803f"/>
<path d="M163.4 196.9l.5 2.5h-1zM163.4 220.4v2.5" fill="none" stroke="#00803f" stroke-width=".19"/>
<path d="M162.9 220.4h1l-.5 2.5z" fill="#00803f"/>
<path d="M163.4 199.4v21M162.9 220.4h1l-.5 2.5z" fill="none" stroke="#00803f" stroke-width=".19"/>
<g font-size="5.2">
<text x="295.4" y="264.4">反光板支架</text>
<text x="378.5" y="281.9">7407104A</text>
</g>
<text font-size="4.6" x="271.5" y="279">蓝探科工业自动化（江苏）有限公司</text>
<g font-size="4.2" fill="#008000">
<text x="153.3" y="7.4">85</text>
<text x="72.5" y="16.1">8.75</text>
<text x="90.8" y="16.1">10</text>
<text x="150.4" y="16.1">47.5</text>
<text x="205.8" y="16.1">10</text>
<text x="341.2" y="23.5">28</text>
<text x="62.5" y="44.2" transform="rotate(-90 62.5 44.2)">8</text>
<text x="55.1" y="53.2" transform="rotate(-90 55.1 53.2)">16</text>
<text x="248.4" y="52.2" transform="rotate(-90 248.4 52.2)">7</text>
<text x="376.2" y="49.2" transform="rotate(-90 376.2 49.2)">20</text>
<text x="304.2" y="54.2" transform="rotate(-90 304.2 54.2)">30</text>
<text x="248.2" y="67.5">R5</text>
<text x="134.3" y="98">70</text>
<text x="314.3" y="99.5">2</text>
<text x="138.3" y="109.3">50</text>
<text x="76.3" y="133.2" transform="rotate(-90 76.3 133.2)">16</text>
<text x="67.7" y="147.2" transform="rotate(-90 67.7 147.2)">26</text>
<text x="210.4" y="154.6">R2</text>
<text x="153.3" y="185.9">40</text>
<text x="205.2" y="194.2">R5</text>
<text x="92.6" y="200.4">25.4</text>
<text x="328.9" y="205.3">技术要求：</text>
<text x="162.4" y="212" transform="rotate(-90 162.4 212)">13</text>
<text x="328.9" y="212">1. 锐角倒钝，去毛刺</text>
<text x="328.9" y="218.7">2. 未注倒角C0.5</text>
<text x="120.3" y="227.1" transform="rotate(-90 120.3 227.1)">90°</text>
<text x="328.9" y="225.5">3. 烤漆RAL9007(灰铝色）</text>
<text x="127.6" y="229.3" transform="rotate(-15 127.6 229.3)">3.5</text>
</g>
<text font-size="3.7" x="43" y="9.7" transform="rotate(180 43 9.7)">7407104A</text>
<g font-size="3.7" fill="#008000">
<text x="36.9" y="51.2">B</text>
<text x="209.9" y="184.7">2: 1</text>
<text x="210.8" y="180.5">B</text>
</g>
<text font-size="3.6" fill="#008000" x="89.5" y="200.4">⌀</text>
<text font-size="3.4" x="270.2" y="284.2">Lantech Industrial Automation (Jiangsu) Co., Ltd.</text>
<g font-size="3">
<text x="287" y="253.5">UNIT: mm</text>
<text x="326.8" y="253.6">材 料</text>
<text x="351.7" y="253.4">Q235B</text>
<text x="355.3" y="263.6">制 图</text>
<text x="355.3" y="258.6">设 计</text>
<text x="384.5" y="258.6">LIA051</text>
<text x="384.5" y="263.6">LIA051</text>
<text x="355.3" y="268.6">比 例</text>
<text x="371" y="268.5">2: 1</text>
<text x="385.3" y="268.7">重 量</text>
<text x="402.5" y="268.5">无</text>
<text x="362" y="273.6">共 1</text>
<text x="371" y="273.6">张</text>
<text x="392" y="273.6">第 1</text>
<text x="401" y="273.6">张</text>
<text x="354.5" y="279.1">零件号</text>
</g>
<text font-size="2.3" x="355.5" y="288.4">未经蓝探科事先书面同意，严禁复制或发布此文件。</text>
<g font-size="1.9">
<text x="235.3" y="257.7">未注公差角度及线性公差使用m</text>
<text x="229.5" y="260">（GB/T1804-2000），未注形位公差使</text>
<text x="229.5" y="262.2">用K级（GB/T 1184-1996）。</text>
<text x="229.5" y="264.4">—————————————————</text>
<text x="234.4" y="268.8">6 ～</text>
<text x="241.2" y="268.8">30以下</text>
<text x="242.1" y="266.6">6以下</text>
<text x="250.9" y="266.6">±0.05 mm</text>
<text x="250.9" y="268.8">±0.10 mm</text>
<text x="232.4" y="273.2">120 ～</text>
<text x="232.4" y="275.4">400 ～ 1000以下</text>
<text x="233.4" y="271.1">30 ～</text>
<text x="240.2" y="271.1">120以下</text>
<text x="240.2" y="273.2">400以下</text>
<text x="250.9" y="271.1">±0.15 mm</text>
<text x="250.9" y="273.2">±0.20 mm</text>
<text x="250.9" y="275.4">±0.30 mm</text>
<text x="231.5" y="277.7">1000 ～ 2000以下</text>
<text x="239.2" y="279.9">2000以上</text>
<text x="250.9" y="277.7">±0.50 mm</text>
<text x="250.9" y="279.9">±0.80 mm</text>
<text x="232.4" y="286.6">300 ～ 1000以下</text>
<text x="240.2" y="284.3">300以下</text>
<text x="250.9" y="284.3">±30′</text>
<text x="250.9" y="286.6">±15′</text>
<text x="239.2" y="288.8">1000以上</text>
<text x="250.9" y="288.8">±5′</text>
</g>
</svg>
